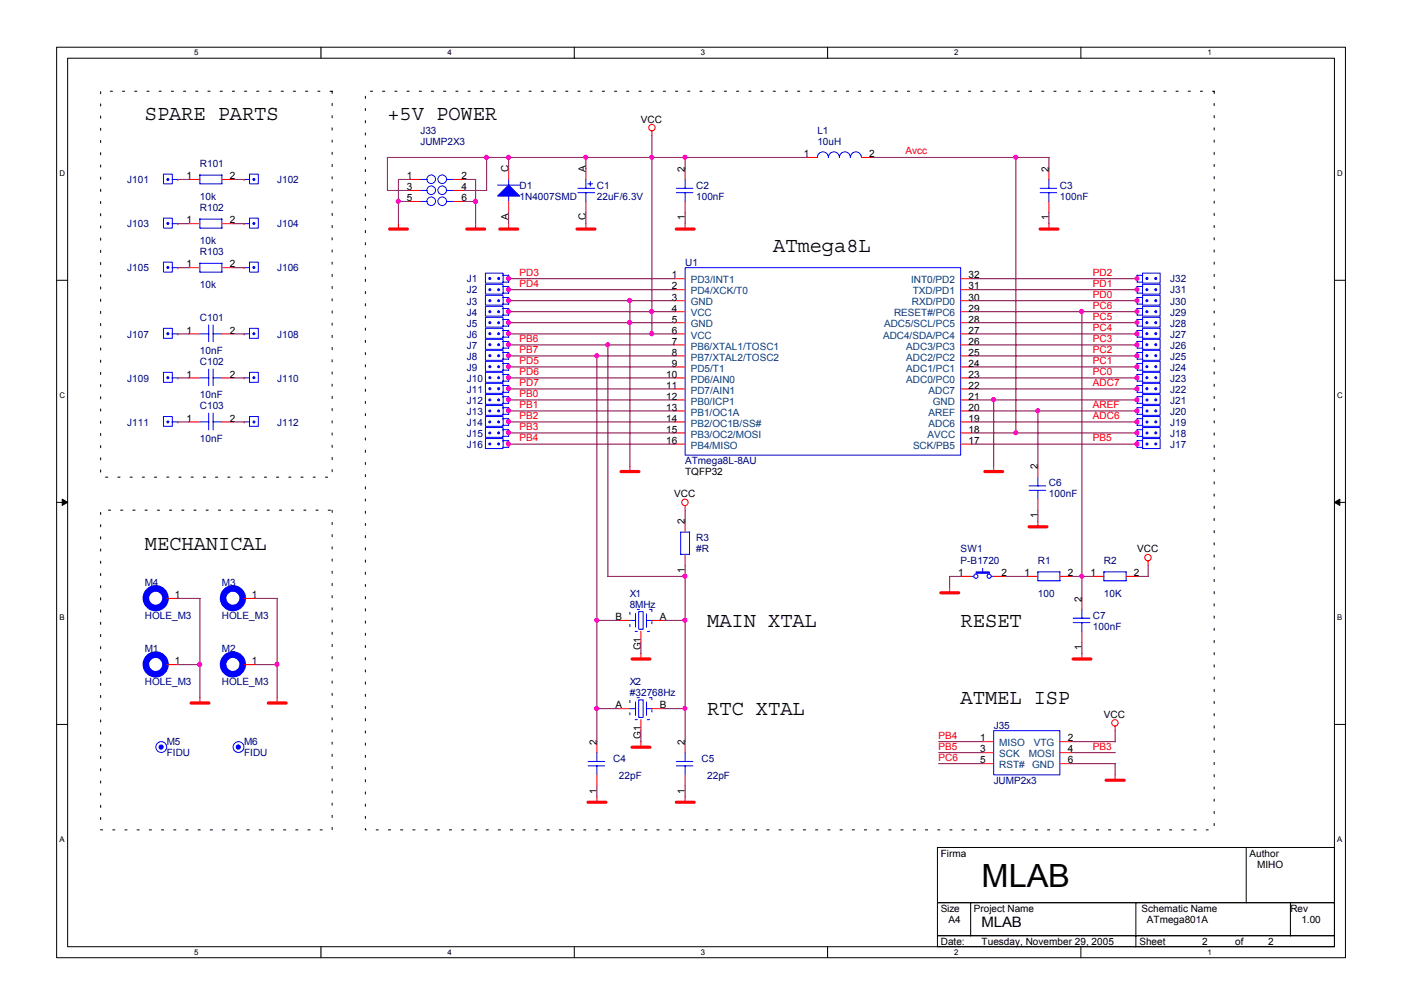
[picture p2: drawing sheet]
<svg xmlns="http://www.w3.org/2000/svg" width="297mm" height="210mm" viewBox="0 0 297 210" stroke-linecap="round" stroke-linejoin="round" font-family="sans-serif">
<path d="M12 10h272.6v192.6h-272.6zM14.3 12.3h268v188h-268z" fill="none" stroke="#000" stroke-width=".21"/>
<g fill="#fff">
<path d="M41.1 10.2h.9v1.9h-.9z"/>
<path d="M41.1 200.6h.9v1.8h-.9z"/>
</g>
<path d="M67.9 10v2.3M67.9 200.3v2.3" fill="none" stroke="#000" stroke-width=".21"/>
<g fill="#fff">
<path d="M94.7 10.2h.9v1.9h-.9z"/>
<path d="M94.7 200.6h.9v1.8h-.9z"/>
</g>
<path d="M121.5 10v2.3M121.5 200.3v2.3" fill="none" stroke="#000" stroke-width=".21"/>
<g fill="#fff">
<path d="M148.3 10.2h.9v1.9h-.9z"/>
<path d="M148.3 200.6h.9v1.8h-.9z"/>
</g>
<path d="M175.1 10v2.3M175.1 200.3v2.3" fill="none" stroke="#000" stroke-width=".21"/>
<g fill="#fff">
<path d="M201.9 10.2h.9v1.9h-.9z"/>
<path d="M201.9 200.6h.9v1.8h-.9z"/>
</g>
<path d="M228.7 10v2.3M228.7 200.3v2.3" fill="none" stroke="#000" stroke-width=".21"/>
<g fill="#fff">
<path d="M255.5 10.2h.9v1.9h-.9z"/>
<path d="M255.5 200.6h.9v1.8h-.9z"/>
<path d="M12.6 35.8h1.2v1.9h-1.2z"/>
<path d="M282.9 35.8h1.2v1.9h-1.2z"/>
<path d="M12.6 82.8h1.2v1.9h-1.2z"/>
<path d="M282.9 82.8h1.2v1.9h-1.2z"/>
</g>
<path d="M12 59.3h2.3M282.3 59.3h2.3" fill="none" stroke="#000" stroke-width=".21"/>
<g fill="#fff">
<path d="M12.6 129.8h1.1v1.9h-1.1z"/>
<path d="M282.9 129.8h1.1v1.9h-1.1z"/>
</g>
<path d="M12 106.3h2.3M282.3 106.3h2.3" fill="none" stroke="#000" stroke-width=".21"/>
<g fill="#000" stroke="#000" stroke-width=".21">
<path d="M13.2 105.6l1.1 .7-1.1 .6z" fill-rule="evenodd"/>
<path d="M282.3 106.3l1.2-.7v1.3z" fill-rule="evenodd"/>
</g>
<g fill="#fff">
<path d="M12.6 176.8h1.1v1.8h-1.1z"/>
<path d="M282.9 176.8h1.1v1.8h-1.1z"/>
</g>
<path d="M12 153.3h2.3M282.3 153.3h2.3M198.3 179.3h84v11.7h-84zM263.7 179.3v11.8M198.3 191h84v7h-84zM198.3 198h84v2.3h-84zM205.4 191v7M240.3 191v9.4M273 191v7" fill="none" stroke="#000" stroke-width=".21"/>
<path d="M21.3 19.3h49v81.7h-49zM77.3 19.3h179.6v156.3h-179.6zM21.3 107.9h49v67.7h-49z" fill="none" stroke="#000" stroke-width=".21" stroke-dasharray=".5 2.1"/>
<g fill="none" stroke="#f00" stroke-width=".21">
<path d="M37.6 38h.1M40 38h2.3M46.9 38h2.4M51.6 38h.1M86.6 38h2.3M96 38h2.3M107.6 35.6v2.4M124 35.6v2.4M137.9 27.7v1M144.9 35.6v2.4M170.6 33.3h2.3M182.2 33.3h2.4"/>
<path d="M221.9 35.6v2.4M37.6 47.3h.1M37.6 56.6h.1M40 47.3h2.3M40 56.6h2.3M46.9 47.3h2.4M46.9 56.6h2.4M51.6 47.3h.1M51.6 56.6h.1M84.3 47.3v1.2M86.6 40.3h2.3M86.6 42.6h2.3"/>
<path d="M96 40.3h2.3M96 42.6h2.3M100.6 47.3v1.2M107.6 59h.1M107.6 42.6v2.4M107.6 47.3v1.2M124 42.6v2.4M124 47.3v1.2M142.6 59h2.3M144.9 42.6v2.4M144.9 47.3v1.2M203.2 59h2.4"/>
<path d="M221.9 42.6v2.4M221.9 47.3v1.2M240.6 59h.1M37.6 70.7h.1M37.6 80h.1M40 80h2.3M40 70.7h2.3M46.9 80h2.4M46.9 70.7h2.4M51.6 70.7h.1M51.6 80h.1M107.6 61.3h.1"/>
<path d="M107.6 63.6h.1M107.6 66h.1M107.6 68.3h.1M107.6 70.7h.1M107.6 73h.1M107.6 75.3h.1M107.6 77.6h.1M107.6 80h.1M142.6 66h2.3M142.6 63.6h2.3M142.6 61.3h2.3M142.6 68.3h2.3"/>
<path d="M142.6 73h2.3M142.6 75.3h2.3M142.6 77.6h2.3M142.6 80h2.3M142.6 70.7h2.3M203.2 66h2.4M203.2 63.6h2.4M203.2 61.3h2.4M203.2 68.3h2.4M203.2 73h2.4M203.2 75.3h2.4M203.2 77.6h2.4"/>
<path d="M203.2 80h2.4M203.2 70.7h2.4M240.6 80h.1M240.6 77.6h.1M240.6 75.3h.1M240.6 73h.1M240.6 70.7h.1M240.6 68.3h.1M240.6 66h.1M240.6 63.6h.1M240.6 61.3h.1M37.6 89.3h.1"/>
<path d="M40 89.3h2.3M46.9 89.3h2.4M51.6 89.3h.1M107.6 82.3h.1M107.6 84.6h.1M107.6 87h.1M107.6 89.3h.1M107.6 91.6h.1M107.6 94h.1M133.3 98.6v1.2M142.6 82.3h2.3M142.6 84.6h2.3"/>
<path d="M142.6 87h2.3M142.6 89.3h2.3M142.6 91.6h2.3M142.6 94h2.3M203.2 82.3h2.4M203.2 84.6h2.4M203.2 87h2.4M203.2 89.3h2.4M203.2 91.6h2.4M203.2 94h2.4M210.2 98.6v1.2M219.6 98.6v2.4"/>
<path d="M240.6 94h.1M240.6 91.6h.1M240.6 89.3h.1M240.6 87h.1M240.6 84.6h.1M240.6 82.3h.1M144.9 107v.9M144.9 110.3v2.3M144.9 117.3v2.3M219.6 105.6v2.3M219.6 110.3v1.2M242.9 118.7v.9"/>
<path d="M35.3 126.6h2.3M51.6 126.6h2.4M130.9 131.3h2.4M135.6 133.6v2.3M135.6 138.3v1.2M137.9 131.3h2.4M200.9 124.3v1.2M203.2 122h2.4M210.2 122h2.4M217.3 122h2.3M224.2 122h2.4M228.9 126.6v2.3"/>
<path d="M228.9 133.6v2.3M228.9 138.3v1.2M231.2 122h2.4M238.3 122h2.3M35.3 140.6h2.3M42.3 147.6v1.2M51.6 140.6h2.4M58.6 147.6v1.2M126.3 156.9v2.4M130.9 149.9h2.4M135.6 152.3v2.3M135.6 156.9v1.3"/>
<path d="M137.9 149.9h2.4M144.9 156.9v2.4M207.9 156.9h2.3M207.9 159.3h2.3M224.2 156.9h2.4M224.2 159.3h2.4M235.9 153.6v1M126.3 164v2.3M126.3 168.6v1.2M144.9 164v2.3M144.9 168.6v1.2M207.9 161.6h2.3"/>
<path d="M224.2 161.6h2.4M235.9 164v1.1"/>
<circle cx="137.9" cy="27" r=".68"/>
<circle cx="144.9" cy="106.3" r=".68"/>
<circle cx="242.9" cy="118" r=".68"/>
<circle cx="235.9" cy="153" r=".68"/>
</g>
<g fill="none" stroke="#f00" stroke-width=".68">
<path d="M82.4 48.5h3.8M98.8 48.5h3.7M105.7 48.5h3.8M122.1 48.5h3.8M143.1 48.5h3.8M220 48.5h3.8M131.4 99.8h3.8M208.4 99.8h3.7M217.7 111.5h3.8M133.7 139.4h3.8M199.1 125.4h3.7M227 139.4h3.8"/>
<path d="M40.4 148.8h3.8M56.8 148.8h3.7M133.7 158.1h3.8M124.4 169.8h3.8M143.1 169.8h3.8M234 165.1h3.8"/>
</g>
<g fill="none" stroke="#00f" stroke-width=".21">
<path d="M34.6 36.8h1.8v2.1h-1.8zM36.4 38h1.2M42.3 37v1.9h4.7l-.1-1.9h-4.7M51.6 38h1.2M52.8 36.8h1.9v2.1h-1.9zM88.9 38h1.4M94.5 38h1.5M105.3 39.2h4.7M107.6 37.9v1.3M122.3 39.8h3.5M124 38v1.9M124.4 38.9h.9"/>
<path d="M124.9 38.4v1M143.1 39.8h3.5M144.9 37.9v1.9M172.9 33.3a1.16 1.16 0 0 1 1.2-1.2 1.16 1.16 0 0 1 1.2 1.2 1.16 1.16 0 0 1 1.1-1.2 1.16 1.16 0 0 1 1.2 1.2 1.16 1.16 0 0 1 1.2-1.2 1.16 1.16 0 0 1 1.1 1.2 1.16 1.16 0 0 1 1.2-1.2 1.16 1.16 0 0 1 1.1 1.2M220 39.8h3.6M221.9 37.9v1.9M34.6 46.1h1.8v2.2h-1.8zM34.6 55.5h1.8v2.1h-1.8zM36.4 47.3h1.2M36.4 56.6h1.2M42.2 55.7h4.7M42.3 46.3v2h4.7l-.1-2-4.7 .1"/>
<path d="M42.3 55.7v1.9h4.7l-.1-1.9M51.6 47.3h1.2M51.6 56.6h1.2M52.8 46.1h1.9v2.2h-1.9zM52.8 55.5h1.9v2.1h-1.9zM88.9 40.3h1.4M88.9 42.6h1.4M94.5 40.3h1.5M94.5 42.6h1.5M102.7 57.8h3.7v2.1h-3.7zM106.4 58.3l1.2-.1v1.5h-1.2M107.6 41.4v1.2"/>
<path d="M122.3 40.8h3.5M124 40.8v1.9M143.1 40.8h3.5M144.9 56.6h58.3v39.7h-58.3zM144.9 40.7v1.9M220 40.8h3.6M221.9 40.7v1.9M241.7 57.8h3.7v2.1h-3.7zM241.8 58.3l-1.2-.1v1.5h1.2M34.6 69.5h1.8v2.1h-1.8zM34.6 78.8h1.8v2.1h-1.8zM36.4 70.7h1.2"/>
<path d="M36.4 80h1.2M42.3 70.7h1.9M42.3 80h1.9M44.2 68.7v3.6M44.2 78.1v3.5M45.1 70.7h1.9M45.1 80h1.9M45.1 68.7v3.6M45.1 78.1v3.5M51.6 70.7h1.2M51.6 80h1.2M52.8 69.5h1.9v2.1h-1.9z"/>
<path d="M52.8 78.8h1.9v2.1h-1.9zM102.7 60.2h3.7v2h-3.7zM102.7 62.5h3.7v2.1h-3.7zM102.7 64.8h3.7v2.1h-3.7zM102.7 67.1h3.7v2.1h-3.7zM102.7 69.5h3.7v2.1h-3.7zM102.7 71.8h3.7v2.1h-3.7zM102.7 74.1h3.7v2.1h-3.7zM102.7 76.5h3.7v2.1h-3.7zM102.7 78.8h3.7v2.1h-3.7zM106.4 79.2h1.2v1.4h-1.2M106.4 60.6h1.2"/>
<path d="M106.4 62.9h1.2M106.4 65.3h1.2M106.4 67.6h1.2M106.4 69.9h1.2M106.4 72.3h1.2M106.4 74.6h1.2M106.4 76.9h1.2M107.6 60.6v1.4h-1.2M107.6 62.9v1.4h-1.2M107.6 65.2v1.5h-1.2M107.6 67.6v1.4h-1.2M107.6 69.9v1.4h-1.2"/>
<path d="M107.6 72.2v1.5h-1.2M107.6 74.5v1.5h-1.2M107.6 76.9v1.4h-1.2M240.6 60.6h1.2M240.6 60.6v1.4h1.2M240.6 62.9h1.2M240.6 62.9v1.4h1.2M240.6 65.3h1.2M240.6 65.2v1.5h1.2M240.6 67.6h1.2M240.6 67.6v1.4h1.2M240.6 69.9h1.2"/>
<path d="M240.6 69.9v1.4h1.2M240.6 72.3h1.2M240.6 72.2v1.5h1.2M240.6 74.6h1.2M240.6 74.5v1.5h1.2M240.6 76.9h1.2M240.6 76.9v1.4h1.2M241.7 78.8h3.7v2.1h-3.7zM241.7 76.5h3.7v2.1h-3.7zM241.7 74.1h3.7v2.1h-3.7zM241.7 71.8h3.7v2.1h-3.7zM241.7 69.5h3.7v2.1h-3.7z"/>
<path d="M241.7 67.1h3.7v2.1h-3.7zM241.7 64.8h3.7v2.1h-3.7zM241.7 62.5h3.7v2.1h-3.7zM241.7 60.2h3.7v2h-3.7zM241.8 79.2h-1.2v1.4h1.2M34.6 88.1h1.8v2.1h-1.8zM36.4 89.3h1.2M42.3 89.3h1.9M44.2 87.4v3.6M45.1 89.3h1.9M45.1 87.4v3.6M51.6 89.3h1.2"/>
<path d="M52.8 88.1h1.9v2.1h-1.9zM102.7 81.1h3.7v2.1h-3.7zM102.7 83.5h3.7v2.1h-3.7zM102.7 85.8h3.7v2.1h-3.7zM102.7 88.1h3.7v2.1h-3.7zM102.7 90.5h3.7v2h-3.7zM102.7 92.8h3.7v2.1h-3.7zM106.4 81.6l1.2-.1v1.5h-1.2M106.4 83.9h1.2M106.4 86.3h1.2M106.4 88.6h1.2M106.4 90.9h1.2"/>
<path d="M106.4 93.3h1.2M107.6 83.9v1.4h-1.2M107.6 86.2v1.5h-1.2M107.6 88.6v1.4h-1.2M107.6 90.9v1.4h-1.2M107.6 93.2v1.5h-1.2M240.6 83.9h1.2M240.6 83.9v1.4h1.2M240.6 86.3h1.2M240.6 86.2v1.5h1.2M240.6 88.6h1.2M240.6 88.6v1.4h1.2"/>
<path d="M240.6 90.9h1.2M240.6 90.9v1.4h1.2M240.6 93.3h1.2M240.6 93.2v1.5h1.2M241.7 92.8h3.7v2.1h-3.7zM241.7 90.5h3.7v2h-3.7zM241.7 88.1h3.7v2.1h-3.7zM241.7 85.8h3.7v2.1h-3.7zM241.7 83.5h3.7v2.1h-3.7zM241.7 81.1h3.7v2.1h-3.7zM241.8 81.6h-1.2v1.4h1.2M144 112.6h1.9"/>
<path d="M144 112.6v4.7M145.9 112.6v4.7h-1.9M217.7 103.8h3.5M217.7 102.8h3.5M219.6 100.9v1.9M219.6 103.7v1.9M35 126.6h.3M51.4 126.6h.2M133.2 131.3h1.3M134.5 129.8v2.9M135.1 129.4h1v3.7h-1zM136.8 131.3h1.2"/>
<path d="M136.8 129.9v2.8M205.5 122h.5M207.9 120.3v.7M209.8 122h.5M219.5 121h4.7M219.6 121v1.9h4.7l-.1-1.9M227 131.7h3.6M227 130.8h3.6M228.9 128.9v1.9M228.9 131.7v1.9M233.5 121h4.8M233.6 121v1.9h4.7v-1.9"/>
<path d="M35 140.6h.3M51.4 140.6h.2M126.3 159.2v1.9M133.2 149.9h1.3M134.5 148.5v2.9M135.1 148.1h1v3.7h-1zM136.8 148.5v2.8M136.8 149.9h1.2M144.9 159.2v1.9M210.2 154.6h14v9.4h-14zM124.4 162.1h3.5M124.4 161.1h3.5"/>
<path d="M126.3 162v2M143.1 162.1h3.5M143.1 161.1h3.5M144.9 162v2"/>
<circle cx="91.2" cy="37.9" r=".91"/>
<circle cx="93.6" cy="37.9" r=".91"/>
<circle cx="91.2" cy="42.6" r=".91"/>
<circle cx="91.2" cy="40.3" r=".91"/>
<circle cx="93.6" cy="42.6" r=".91"/>
<circle cx="93.6" cy="40.3" r=".91"/>
<circle cx="206.5" cy="121.9" r=".44"/>
<circle cx="209.3" cy="121.9" r=".44"/>
<circle cx="34.1" cy="158.1" r="1.14"/>
<circle cx="50.5" cy="158.1" r="1.14"/>
</g>
<g fill="#00f" stroke="#00f" stroke-width=".21">
<path d="M206.5 121h2.8v.3h-2.8z"/>
<circle cx="35.5" cy="47.3" r=".21"/>
<circle cx="105.5" cy="61.3" r=".21"/>
<circle cx="103.6" cy="61.3" r=".21"/>
<circle cx="35.5" cy="56.6" r=".21"/>
<circle cx="105.5" cy="63.6" r=".21"/>
<circle cx="103.6" cy="63.6" r=".21"/>
<circle cx="53.7" cy="70.6" r=".21"/>
<circle cx="53.7" cy="79.9" r=".21"/>
<circle cx="105.5" cy="66" r=".21"/>
<circle cx="103.6" cy="66" r=".21"/>
<circle cx="53.7" cy="89.3" r=".21"/>
<circle cx="105.5" cy="68.3" r=".21"/>
<circle cx="103.6" cy="68.3" r=".21"/>
<circle cx="35.5" cy="70.6" r=".21"/>
<circle cx="105.5" cy="70.6" r=".21"/>
<circle cx="103.6" cy="70.6" r=".21"/>
<circle cx="35.5" cy="79.9" r=".21"/>
<circle cx="105.5" cy="72.9" r=".21"/>
<circle cx="103.6" cy="72.9" r=".21"/>
<circle cx="35.5" cy="89.3" r=".21"/>
<circle cx="105.5" cy="75.3" r=".21"/>
<circle cx="103.6" cy="75.3" r=".21"/>
<circle cx="105.5" cy="77.6" r=".21"/>
<circle cx="103.6" cy="77.6" r=".21"/>
<circle cx="105.5" cy="79.9" r=".21"/>
<circle cx="103.6" cy="79.9" r=".21"/>
<circle cx="105.5" cy="82.2" r=".22"/>
<circle cx="103.6" cy="82.2" r=".22"/>
<circle cx="105.5" cy="84.6" r=".21"/>
<circle cx="103.6" cy="84.6" r=".21"/>
<circle cx="105.5" cy="87" r=".21"/>
<circle cx="103.6" cy="87" r=".21"/>
<circle cx="105.5" cy="89.3" r=".21"/>
<circle cx="103.6" cy="89.3" r=".21"/>
<circle cx="105.5" cy="91.6" r=".21"/>
<circle cx="103.6" cy="91.6" r=".21"/>
<circle cx="105.5" cy="93.9" r=".21"/>
<circle cx="103.6" cy="93.9" r=".21"/>
<circle cx="242.7" cy="93.9" r=".21"/>
<circle cx="244.5" cy="93.9" r=".21"/>
<circle cx="242.7" cy="91.6" r=".21"/>
<circle cx="244.5" cy="91.6" r=".21"/>
<circle cx="242.7" cy="89.3" r=".21"/>
<circle cx="244.5" cy="89.3" r=".21"/>
<circle cx="242.7" cy="87" r=".21"/>
<circle cx="244.5" cy="87" r=".21"/>
<circle cx="242.7" cy="84.6" r=".21"/>
<circle cx="244.5" cy="84.6" r=".21"/>
<circle cx="242.6" cy="82.2" r=".22"/>
<circle cx="244.5" cy="82.2" r=".22"/>
<circle cx="242.7" cy="79.9" r=".21"/>
<circle cx="244.5" cy="79.9" r=".21"/>
<circle cx="242.7" cy="77.6" r=".21"/>
<circle cx="244.5" cy="77.6" r=".21"/>
<circle cx="242.7" cy="75.3" r=".21"/>
<circle cx="244.5" cy="75.3" r=".21"/>
<circle cx="34.1" cy="158.1" r=".44"/>
<circle cx="50.4" cy="158.1" r=".44"/>
<circle cx="242.7" cy="72.9" r=".21"/>
<circle cx="244.5" cy="72.9" r=".21"/>
<circle cx="242.7" cy="70.6" r=".21"/>
<circle cx="244.5" cy="70.6" r=".21"/>
<circle cx="242.7" cy="68.3" r=".21"/>
<circle cx="244.5" cy="68.3" r=".21"/>
<circle cx="242.7" cy="66" r=".21"/>
<circle cx="244.5" cy="66" r=".21"/>
<circle cx="242.7" cy="63.6" r=".21"/>
<circle cx="244.5" cy="63.6" r=".21"/>
<circle cx="242.7" cy="61.3" r=".21"/>
<circle cx="244.5" cy="61.3" r=".21"/>
<circle cx="242.6" cy="58.9" r=".22"/>
<circle cx="244.5" cy="58.9" r=".22"/>
<circle cx="53.7" cy="38" r=".21"/>
<circle cx="53.7" cy="47.3" r=".21"/>
<circle cx="53.7" cy="56.6" r=".21"/>
<circle cx="105.5" cy="58.9" r=".22"/>
<circle cx="103.6" cy="58.9" r=".22"/>
<circle cx="35.5" cy="38" r=".21"/>
</g>
<path d="M105.3 41.5l2.3-2.3 2.3 2.3z" fill-rule="evenodd" fill="#00f" stroke="#00f" stroke-width=".21"/>
<path d="M133.3 128.9h4.6v4.7h-4.6zM133.3 147.6h4.6v4.7h-4.6z" fill="none" stroke="#00f" stroke-width=".21" stroke-dasharray=".5 2.1"/>
<g fill="none" stroke="#00f" stroke-width="1.4">
<circle cx="32.9" cy="126.6" r="2.07"/>
<circle cx="49.3" cy="126.6" r="2.07"/>
<circle cx="32.9" cy="140.6" r="2.07"/>
<circle cx="49.3" cy="140.6" r="2.07"/>
</g>
<g fill="none" stroke="#800040" stroke-width=".21">
<path d="M37.6 38h2.4M49.3 38h2.4M86.7 38h-2.4v9.4M98.3 38h2.4l-.1 9.4M103 33.3v7M107.6 33.3v2.4M124 33.3v2.4M137.9 28.7v42M144.9 33.3v2.4M170.6 33.3h-88.6v7M184.6 33.3h37.3v2.4M214.9 33.3v58.4"/>
<path d="M37.6 47.3h2.4M37.6 56.6h2.4M49.3 47.3h2.4M49.3 56.6h2.4M82 40.3h4.7M84.3 42.6h2.4M98.3 40.3h4.7M98.3 42.6h2.4M107.6 59h35.1M107.6 45v2.4M124 45v2.4M144.9 45v2.4"/>
<path d="M205.6 59h35M221.9 45v2.4M37.6 70.7h2.4M37.6 80h2.4M49.3 70.7h2.4M49.3 80h2.4M107.6 63.6h35.1M107.6 68.3h35.1M107.6 66h35.1M107.6 70.7h35.1M107.6 61.3h35.1M107.6 75.3h35.1"/>
<path d="M107.6 77.6h35.1M107.6 80h35.1M107.6 73h35.1M126.3 75.3v81.7M128.6 73v49M133.3 63.6v35.1M205.6 63.6h35M205.6 68.3h35M205.6 66h35M205.6 70.7h35M205.6 61.3h35M205.6 75.3h35"/>
<path d="M205.6 77.6h35M205.6 80h35M205.6 73h35M228.9 66v60.7M37.6 89.3h2.4M49.3 89.3h2.4M107.6 84.6h35.1M107.6 82.3h35.1M107.6 87h35.1M107.6 89.3h35.1M107.6 91.6h35.1M107.6 94h35.1"/>
<path d="M205.6 84.6h35M205.6 82.3h35M205.6 87h35M205.6 89.3h35M205.6 91.6h35M205.6 94h35M210.2 84.6v14.1M219.6 87v11.7M144.9 107.9v2.4M144.9 119.6v37.4M219.6 107.9v2.4M242.9 119.6v2.4"/>
<path d="M37.6 126.6h4.7v21.1M54 126.6h4.7l-.1 21.1M126.3 131.3h4.7M128.6 122h16.4M135.6 135.9v2.4M140.3 131.3h4.7M203.3 122h-2.4v2.3M212.6 122h4.7M226.6 122h4.7M228.9 135.9v2.4M240.6 122h2.4M37.6 140.6h4.7"/>
<path d="M54 140.6h4.7M126.3 149.9h4.7M135.6 154.6v2.4M140.3 149.9h4.7M198.6 156.9h9.3M198.6 159.3h9.3M226.6 156.9h9.4M226.6 159.3h9.4M235.9 154.6v2.4M126.3 166.3v2.4M144.9 166.3v2.4M198.6 161.6h9.3"/>
<path d="M226.6 161.6h9.4l-.1 2.4"/>
</g>
<g fill="#f0f" stroke="#f0f" stroke-width=".21">
<circle cx="133.2" cy="68.2" r=".44"/>
<circle cx="137.9" cy="33.3" r=".44"/>
<circle cx="137.9" cy="65.9" r=".44"/>
<circle cx="210.2" cy="84.6" r=".44"/>
<circle cx="107.6" cy="58.9" r=".44"/>
<circle cx="107.6" cy="61.3" r=".44"/>
<circle cx="107.6" cy="75.3" r=".44"/>
<circle cx="107.6" cy="77.6" r=".44"/>
<circle cx="107.6" cy="79.9" r=".44"/>
<circle cx="107.6" cy="82.3" r=".44"/>
<circle cx="107.6" cy="84.6" r=".44"/>
<circle cx="107.6" cy="86.9" r=".44"/>
<circle cx="107.6" cy="89.2" r=".44"/>
<circle cx="107.6" cy="91.6" r=".44"/>
<circle cx="107.6" cy="93.9" r=".46"/>
<circle cx="240.5" cy="58.9" r=".44"/>
<circle cx="240.5" cy="61.3" r=".44"/>
<circle cx="240.5" cy="63.6" r=".44"/>
<circle cx="240.5" cy="68.2" r=".44"/>
<circle cx="240.5" cy="70.6" r=".46"/>
<circle cx="240.5" cy="72.9" r=".44"/>
<circle cx="240.5" cy="75.3" r=".44"/>
<circle cx="240.5" cy="77.6" r=".44"/>
<circle cx="240.5" cy="79.9" r=".44"/>
<circle cx="240.5" cy="82.3" r=".44"/>
<circle cx="219.5" cy="86.9" r=".44"/>
<circle cx="240.5" cy="89.2" r=".44"/>
<circle cx="214.9" cy="91.6" r=".44"/>
<circle cx="240.5" cy="93.9" r=".46"/>
<circle cx="240.5" cy="84.6" r=".44"/>
<circle cx="107.6" cy="70.6" r=".46"/>
<circle cx="137.9" cy="70.6" r=".46"/>
<circle cx="107.6" cy="68.2" r=".44"/>
<circle cx="107.6" cy="65.9" r=".44"/>
<circle cx="107.6" cy="63.6" r=".44"/>
<circle cx="133.2" cy="63.6" r=".44"/>
<circle cx="240.5" cy="91.6" r=".44"/>
<circle cx="240.5" cy="86.9" r=".44"/>
<circle cx="214.9" cy="33.3" r=".44"/>
<circle cx="144.9" cy="33.3" r=".44"/>
<circle cx="126.2" cy="131.2" r=".44"/>
<circle cx="126.2" cy="149.9" r=".44"/>
<circle cx="144.9" cy="131.2" r=".44"/>
<circle cx="144.9" cy="149.9" r=".44"/>
<circle cx="144.9" cy="121.9" r=".44"/>
<circle cx="128.6" cy="72.9" r=".44"/>
<circle cx="107.6" cy="72.9" r=".44"/>
<circle cx="126.2" cy="75.3" r=".44"/>
<circle cx="123.9" cy="33.3" r=".44"/>
<circle cx="102.9" cy="33.3" r=".44"/>
<circle cx="107.6" cy="33.3" r=".44"/>
<circle cx="84.2" cy="42.6" r=".44"/>
<circle cx="100.6" cy="42.6" r=".44"/>
<circle cx="228.9" cy="65.9" r=".44"/>
<circle cx="228.9" cy="121.9" r=".44"/>
<circle cx="240.5" cy="65.9" r=".44"/>
<circle cx="58.6" cy="140.6" r=".46"/>
<circle cx="42.2" cy="140.6" r=".46"/>
</g>
<text font-size="6.8" x="207.7" y="187.8">MLAB</text>
<g font-size="4.4">
<text x="30.6" y="25.3">SPARE PARTS</text>
<text x="82" y="25.3">+5V POWER</text>
<text x="163.6" y="53.3">ATmega8L</text>
<text x="30.6" y="116.3">MECHANICAL</text>
<text x="149.6" y="132.6">MAIN XTAL</text>
<text x="203.2" y="132.6">RESET</text>
<text x="203.2" y="149">ATMEL ISP</text>
<text x="149.6" y="151.3">RTC XTAL</text>
</g>
<text font-size="3" x="207.7" y="196.1">MLAB</text>
<g font-size="2.1" fill="#000080">
<text x="88.9" y="28.3">J33</text>
<text x="172.9" y="28.3">L1</text>
<text x="42.3" y="35.3">R101</text>
<text x="88.9" y="30.6">JUMP2X3</text>
<text x="172.9" y="30.6">10uH</text>
<text x="26.9" y="38.8">J101</text>
<text x="58.6" y="38.8">J102</text>
<text x="109.9" y="39.9">D1</text>
<text x="126.3" y="39.9">C1</text>
<text x="147.3" y="39.9">C2</text>
<text x="224.2" y="39.9">C3</text>
<text x="42.3" y="42.2">10k</text>
<text x="42.3" y="44.6">R102</text>
<text x="109.9" y="42.2">1N4007SMD</text>
<text x="126.3" y="42.2">22uF/6.3V</text>
<text x="147.3" y="42.2">100nF</text>
<text x="224.2" y="42.2">100nF</text>
<text x="26.9" y="48.1">J103</text>
<text x="42.3" y="51.6">10k</text>
<text x="42.3" y="53.9">R103</text>
<text x="58.6" y="48.1">J104</text>
<text x="26.9" y="57.4">J105</text>
<text x="58.6" y="57.4">J106</text>
<text x="98.8" y="59.7">J1</text>
<text x="144.9" y="56.3">U1</text>
<text x="247.6" y="59.7">J32</text>
<text x="42.3" y="60.9">10k</text>
<text x="98.8" y="62.1">J2</text>
<text x="98.8" y="64.4">J3</text>
<text x="247.6" y="64.4">J30</text>
<text x="247.6" y="62.1">J31</text>
<text x="26.9" y="71.4">J107</text>
<text x="42.3" y="67.9">C101</text>
<text x="58.6" y="71.4">J108</text>
<text x="98.8" y="66.8">J4</text>
<text x="98.8" y="69.1">J5</text>
<text x="98.8" y="71.4">J6</text>
<text x="247.6" y="71.4">J27</text>
<text x="247.6" y="69.1">J28</text>
<text x="247.6" y="66.8">J29</text>
<text x="42.3" y="74.9">10nF</text>
<text x="42.3" y="77.3">C102</text>
<text x="98.8" y="73.7">J7</text>
<text x="98.8" y="76.1">J8</text>
<text x="247.6" y="76.1">J25</text>
<text x="247.6" y="73.7">J26</text>
<text x="26.9" y="80.7">J109</text>
<text x="58.6" y="80.7">J110</text>
<text x="98.8" y="78.4">J9</text>
<text x="98.8" y="80.7">J10</text>
<text x="98.8" y="83.1">J11</text>
<text x="247.6" y="83.1">J22</text>
<text x="247.6" y="80.7">J23</text>
<text x="247.6" y="78.4">J24</text>
<text x="42.3" y="84.2">10nF</text>
<text x="42.3" y="86.6">C103</text>
<text x="98.8" y="85.4">J12</text>
<text x="98.8" y="87.8">J13</text>
<text x="247.6" y="87.8">J20</text>
<text x="247.6" y="85.4">J21</text>
<text x="26.9" y="90.1">J111</text>
<text x="42.3" y="93.6">10nF</text>
<text x="58.6" y="90.1">J112</text>
<text x="98.8" y="90.1">J14</text>
<text x="98.8" y="92.4">J15</text>
<text x="98.8" y="94.7">J16</text>
<text x="247.6" y="94.7">J17</text>
<text x="247.6" y="92.4">J18</text>
<text x="247.6" y="90.1">J19</text>
<text x="144.9" y="98.3">ATmega8L-8AU</text>
<text x="221.9" y="102.9">C6</text>
<text x="221.9" y="105.2">100nF</text>
<text x="147.3" y="114.6">R3</text>
<text x="147.3" y="116.9">#R</text>
<text x="203.2" y="116.9">SW1</text>
<text x="203.2" y="119.3">P-B1720</text>
<text x="219.6" y="119.3">R1</text>
<text x="233.6" y="119.3">R2</text>
<text x="30.6" y="123.9">M4</text>
<text x="46.9" y="123.9">M3</text>
<text x="30.6" y="130.9">HOLE_M3</text>
<text x="46.9" y="130.9">HOLE_M3</text>
<text x="133.3" y="126.2">X1</text>
<text x="133.3" y="128.6">8MHz</text>
<text x="219.6" y="126.2">100</text>
<text x="231.2" y="130.9">C7</text>
<text x="233.6" y="126.2">10K</text>
<text x="30.6" y="137.9">M1</text>
<text x="46.9" y="137.9">M2</text>
<text x="231.2" y="133.2">100nF</text>
<text x="30.6" y="144.9">HOLE_M3</text>
<text x="46.9" y="144.9">HOLE_M3</text>
<text x="133.3" y="144.9">X2</text>
<text x="133.3" y="147.2">#32768Hz</text>
<text x="210.2" y="154.2">J35</text>
<text x="35.3" y="157.7">M5</text>
<text x="35.3" y="160.1">FIDU</text>
<text x="51.6" y="157.7">M6</text>
<text x="51.6" y="160.1">FIDU</text>
<text x="129.8" y="161.2">C4</text>
<text x="148.4" y="161.2">C5</text>
<text x="130.9" y="164.9">22pF</text>
<text x="149.6" y="164.9">22pF</text>
<text x="210.2" y="165.9">JUMP2x3</text>
</g>
<g font-size="2.1">
<text x="135.6" y="26">VCC</text>
<text x="170.1" y="33.3">1</text>
<text x="183.9" y="33.3">2</text>
<text x="39.5" y="37.9">1</text>
<text x="48.6" y="37.9">2</text>
<text x="86.1" y="37.9">1</text>
<text x="86.1" y="40.3">3</text>
<text x="97.6" y="37.9">2</text>
<text x="97.6" y="40.3">4</text>
<text x="107.6" y="36.3" transform="rotate(-90 107.6 36.3)">C</text>
<text x="123.9" y="36.3" transform="rotate(-90 123.9 36.3)">A</text>
<text x="144.9" y="36.3" transform="rotate(-90 144.9 36.3)">2</text>
<text x="221.9" y="36.3" transform="rotate(-90 221.9 36.3)">2</text>
<text x="39.5" y="47.3">1</text>
<text x="48.6" y="47.3">2</text>
<text x="86.1" y="42.6">5</text>
<text x="97.6" y="42.6">6</text>
<text x="107.6" y="46.7" transform="rotate(-90 107.6 46.7)">A</text>
<text x="123.9" y="46.7" transform="rotate(-90 123.9 46.7)">C</text>
<text x="144.9" y="46.7" transform="rotate(-90 144.9 46.7)">1</text>
<text x="221.9" y="46.7" transform="rotate(-90 221.9 46.7)">1</text>
<text x="39.5" y="56.6">1</text>
<text x="48.6" y="56.6">2</text>
<text x="142.1" y="58.9">1</text>
<text x="204.9" y="58.9">32</text>
<text x="142.1" y="61.3">2</text>
<text x="142.1" y="65.9">4</text>
<text x="142.1" y="63.6">3</text>
<text x="204.9" y="65.9">29</text>
<text x="204.9" y="63.6">30</text>
<text x="204.9" y="61.3">31</text>
<text x="39.5" y="70.6">1</text>
<text x="48.6" y="70.6">2</text>
<text x="142.1" y="68.2">5</text>
<text x="142.1" y="70.6">6</text>
<text x="204.9" y="70.6">27</text>
<text x="204.9" y="68.2">28</text>
<text x="142.1" y="72.9">7</text>
<text x="142.1" y="75.3">8</text>
<text x="142.1" y="77.6">9</text>
<text x="204.9" y="77.6">24</text>
<text x="204.9" y="75.3">25</text>
<text x="204.9" y="72.9">26</text>
<text x="39.5" y="79.9">1</text>
<text x="48.6" y="79.9">2</text>
<text x="140.9" y="79.9">10</text>
<text x="140.9" y="82.3">11</text>
<text x="204.9" y="79.9">23</text>
<text x="204.9" y="82.3">22</text>
<text x="39.5" y="89.2">1</text>
<text x="48.6" y="89.2">2</text>
<text x="140.9" y="84.6">12</text>
<text x="140.9" y="86.9">13</text>
<text x="140.9" y="89.2">14</text>
<text x="204.9" y="86.9">20</text>
<text x="204.9" y="84.6">21</text>
<text x="204.9" y="89.2">19</text>
<text x="140.9" y="91.6">15</text>
<text x="140.9" y="93.9">16</text>
<text x="204.9" y="93.9">17</text>
<text x="204.9" y="91.6">18</text>
<text x="144.9" y="100.6">TQFP32</text>
<text x="219.5" y="99.3" transform="rotate(-90 219.5 99.3)">2</text>
<text x="142.6" y="105.2">VCC</text>
<text x="144.9" y="111" transform="rotate(-90 144.9 111)">2</text>
<text x="219.5" y="109.6" transform="rotate(-90 219.5 109.6)">1</text>
<text x="240.6" y="116.9">VCC</text>
<text x="144.9" y="121.3" transform="rotate(-90 144.9 121.3)">1</text>
<text x="202.7" y="121.9">1</text>
<text x="211.9" y="121.9">2</text>
<text x="216.7" y="121.9">1</text>
<text x="225.9" y="121.9">2</text>
<text x="230.7" y="121.9">1</text>
<text x="239.9" y="121.9">2</text>
<text x="37" y="126.6">1</text>
<text x="53.3" y="126.6">1</text>
<text x="130.2" y="131.2">B</text>
<text x="139.6" y="131.2">A</text>
<text x="228.9" y="127.3" transform="rotate(-90 228.9 127.3)">2</text>
<text x="135.6" y="137.6" transform="rotate(-90 135.6 137.6)">G1</text>
<text x="228.9" y="137.6" transform="rotate(-90 228.9 137.6)">1</text>
<text x="37" y="140.6">1</text>
<text x="53.3" y="140.6">1</text>
<text x="130.2" y="149.9">A</text>
<text x="139.6" y="149.9">B</text>
<text x="233.6" y="151.9">VCC</text>
<text x="126.2" y="157.6" transform="rotate(-90 126.2 157.6)">2</text>
<text x="135.6" y="156.3" transform="rotate(-90 135.6 156.3)">G1</text>
<text x="144.9" y="157.6" transform="rotate(-90 144.9 157.6)">2</text>
<text x="207.4" y="156.9">1</text>
<text x="207.4" y="159.2">3</text>
<text x="207.4" y="161.5">5</text>
<text x="225.9" y="156.9">2</text>
<text x="225.9" y="159.2">4</text>
<text x="225.9" y="161.5">6</text>
<text x="126.2" y="168" transform="rotate(-90 126.2 168)">1</text>
<text x="144.9" y="168" transform="rotate(-90 144.9 168)">1</text>
<text x="199.1" y="181.3">Firma</text>
<text x="264.4" y="181.3">Author</text>
<text x="266" y="183.6">MIHO</text>
<text x="199.1" y="193">Size</text>
<text x="200.7" y="195.3">A4</text>
<text x="206" y="193">Project Name</text>
<text x="241.5" y="193">Schematic Name</text>
<text x="242.7" y="195.3">ATmega801A</text>
<text x="273" y="193">Rev</text>
<text x="275.3" y="195.3">1.00</text>
<text x="199.1" y="199.9">Date:</text>
<text x="207.7" y="199.9">Tuesday, November 29, 2005</text>
<text x="241" y="199.9">Sheet</text>
<text x="254.3" y="199.9">2</text>
<text x="261.3" y="199.9">of</text>
<text x="268.3" y="199.9">2</text>
</g>
<g font-size="2.1" fill="#f00">
<text x="191.6" y="32.7">Avcc</text>
<text x="109.9" y="58.3">PD3</text>
<text x="231.2" y="58.3">PD2</text>
<text x="109.9" y="60.7">PD4</text>
<text x="231.2" y="60.7">PD1</text>
<text x="231.2" y="63">PD0</text>
<text x="231.2" y="65.4">PC6</text>
<text x="231.2" y="67.7">PC5</text>
<text x="231.2" y="70">PC4</text>
<text x="109.9" y="74.7">PB7</text>
<text x="109.9" y="77">PD5</text>
<text x="109.9" y="72.3">PB6</text>
<text x="231.2" y="72.3">PC3</text>
<text x="231.2" y="74.7">PC2</text>
<text x="231.2" y="77">PC1</text>
<text x="109.9" y="79.3">PD6</text>
<text x="109.9" y="81.7">PD7</text>
<text x="109.9" y="84">PB0</text>
<text x="231.2" y="79.3">PC0</text>
<text x="231.2" y="81.7">ADC7</text>
<text x="109.9" y="86.4">PB1</text>
<text x="109.9" y="88.7">PB2</text>
<text x="231.2" y="88.7">ADC6</text>
<text x="231.2" y="86.4">AREF</text>
<text x="109.9" y="91">PB3</text>
<text x="109.9" y="93.3">PB4</text>
<text x="231.2" y="93.3">PB5</text>
<text x="198.6" y="156.3">PB4</text>
<text x="198.6" y="158.7">PB5</text>
<text x="198.6" y="161">PC6</text>
<text x="231.2" y="158.7">PB3</text>
</g>
<g font-size="2.1" fill="#004080">
<text x="146.1" y="59.9">PD3/INT1</text>
<text x="192.7" y="59.9">INT0/PD2</text>
<text x="146.1" y="62.3">PD4/XCK/T0</text>
<text x="146.1" y="64.6">GND</text>
<text x="192.9" y="64.6">RXD/PD0</text>
<text x="193.1" y="62.3">TXD/PD1</text>
<text x="146.1" y="66.9">VCC</text>
<text x="146.1" y="69.3">GND</text>
<text x="146.1" y="71.6">VCC</text>
<text x="186.8" y="71.6">ADC4/SDA/PC4</text>
<text x="187" y="69.3">ADC5/SCL/PC5</text>
<text x="189.1" y="66.9">RESET#/PC6</text>
<text x="146.1" y="74">PB6/XTAL1/TOSC1</text>
<text x="146.1" y="76.3">PB7/XTAL2/TOSC2</text>
<text x="191.7" y="76.3">ADC2/PC2</text>
<text x="191.7" y="74">ADC3/PC3</text>
<text x="146.1" y="78.6">PD5/T1</text>
<text x="146.1" y="80.9">PD6/AIN0</text>
<text x="146.1" y="83.3">PD7/AIN1</text>
<text x="191.7" y="80.9">ADC0/PC0</text>
<text x="191.7" y="78.6">ADC1/PC1</text>
<text x="196.4" y="83.3">ADC7</text>
<text x="146.1" y="85.6">PB0/ICP1</text>
<text x="146.1" y="87.9">PB1/OC1A</text>
<text x="196.4" y="87.9">AREF</text>
<text x="197.4" y="85.6">GND</text>
<text x="146.1" y="90.3">PB2/OC1B/SS#</text>
<text x="146.1" y="92.6">PB3/OC2/MOSI</text>
<text x="146.1" y="95">PB4/MISO</text>
<text x="193.2" y="95">SCK/PB5</text>
<text x="196.2" y="92.6">AVCC</text>
<text x="196.4" y="90.3">ADC6</text>
<text x="211.4" y="157.9">MISO</text>
<text x="211.4" y="160.2">SCK</text>
<text x="217.7" y="160.2">MOSI</text>
<text x="218.7" y="157.9">VTG</text>
<text x="211.4" y="162.6">RST#</text>
<text x="218.4" y="162.6">GND</text>
</g>
<g font-size="1.7">
<text x="41.1" y="11.7">5</text>
<text x="94.7" y="11.7">4</text>
<text x="148.3" y="11.7">3</text>
<text x="201.9" y="11.7">2</text>
<text x="255.5" y="11.7">1</text>
<text x="12.6" y="37.3">D</text>
<text x="282.9" y="37.3">D</text>
<text x="12.6" y="84.3">C</text>
<text x="282.9" y="84.3">C</text>
<text x="12.6" y="131.3">B</text>
<text x="282.9" y="131.3">B</text>
<text x="12.6" y="178.3">A</text>
<text x="282.9" y="178.3">A</text>
<text x="41.1" y="202.1">5</text>
<text x="94.7" y="202.1">4</text>
<text x="148.3" y="202.1">3</text>
<text x="201.9" y="202.1">2</text>
<text x="255.5" y="202.1">1</text>
</g>
</svg>
